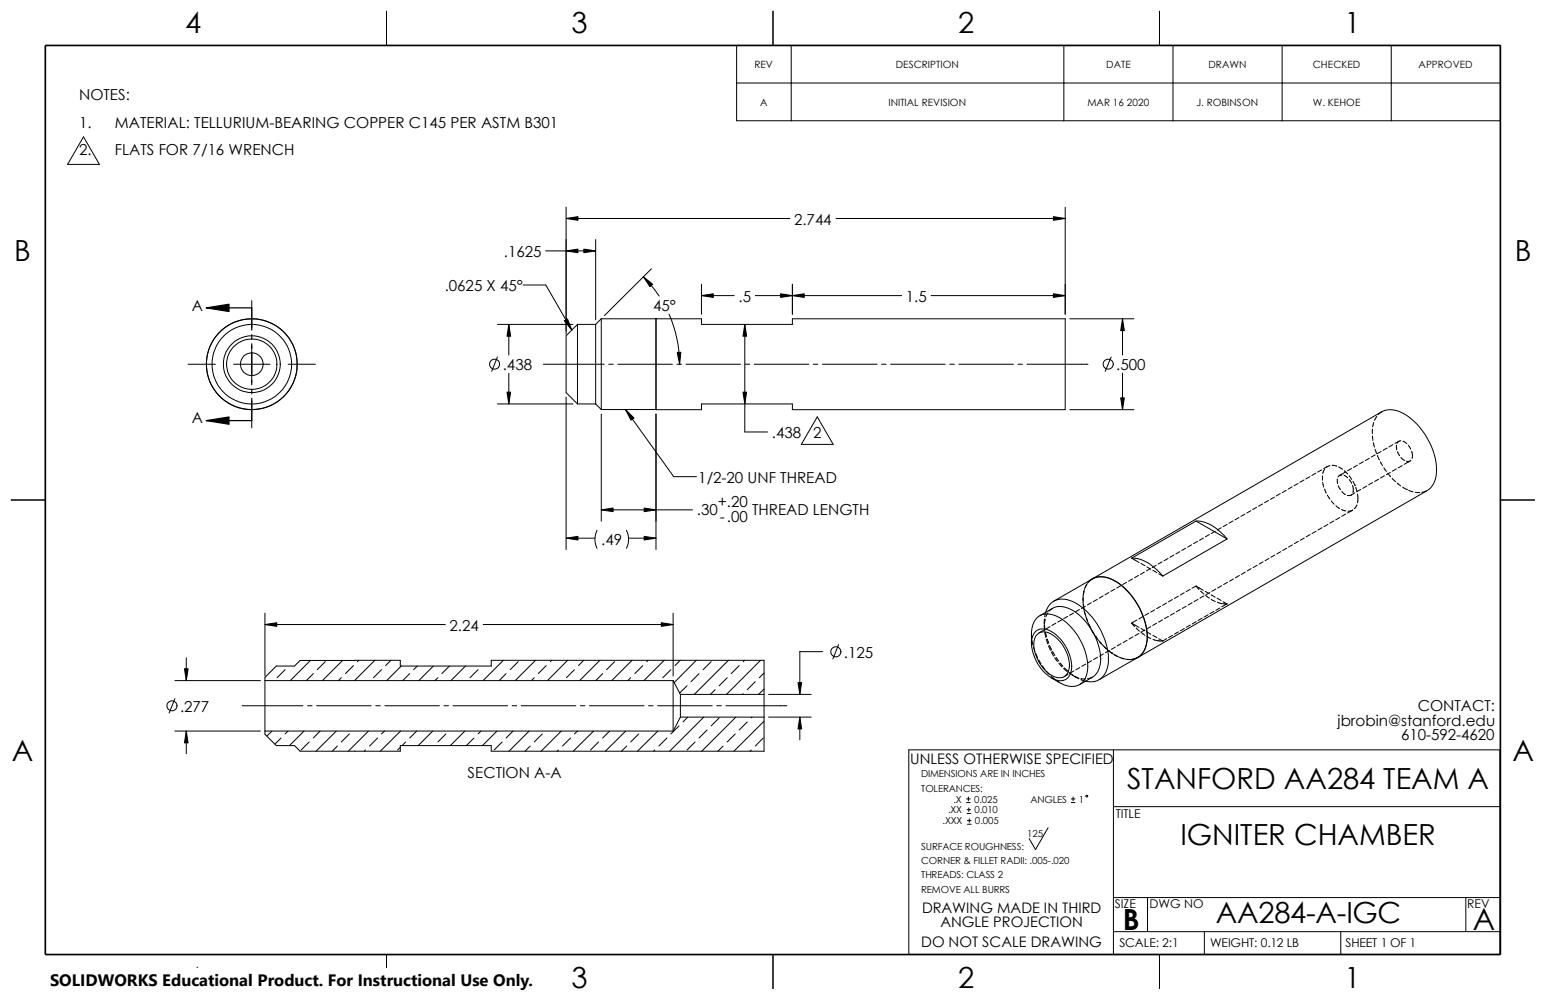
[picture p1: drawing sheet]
<svg xmlns="http://www.w3.org/2000/svg" width="432mm" height="279mm" viewBox="0 0 432 279" stroke-linecap="round" stroke-linejoin="round" font-family="sans-serif">
<g fill="none" stroke="#000" stroke-width=".28">
<path d="M107.9 3.1v9.6M205.7 12.7h213.4v21h-213.4zM215.9 3.1v9.6M221 12.7v21M297.1 12.7v21M323.8 3.1v9.6M327.6 12.7v21M358.1 12.7v21M388.6 12.7v21M23.3 38.2l4.5 7.7h-8.9zM205.7 23.2h213.4M158.1 57.9v35.5"/>
<path d="M297.5 57.9v29.9M146.1 79.6h6.3l7.3 12.6M152.4 70.1h14M158.1 61h62.5M166.4 66.9v22.5M179.7 77.3l1.8 1.9 2.6 3.5M181.9 75.1l-13.1 13.1M195.9 79.4v8.4M221.3 79.4v8.4M233.5 61h64M70.3 84v7.6M70.3 96.7v10.1"/>
<path d="M138.9 90.6h21.1M138.9 99.7l-1.6 4.1M142.1 90.6v8.6M161.3 90.6v22.3M161.3 90.6l-3.2 3.2v15.9l3.2 3.2M161.3 90.6h5.1M166.4 90.6v22.3M167.9 89.1h28v1.5h25.4v-1.5h76.2v25.4h-76.2v-1.6h-25.4v1.6l-28-.1M167.9 89.1v25.3M167.9 89.1l-1.5 1.5M183.2 89.1v12.7zM186.9 87.8a35.3 35.3 0 0 1 2.9 14"/>
<path d="M195.9 82.6h9.2M208 90.6v30.1h6.4M210.9 82.6h40.9M260.1 82.6h37.4M298.8 89.1h17.9M310.3 99.7l-1.6 4.1M313.5 89.1v10.1M52.5 101.8h7.7M65.2 101.8h10.2M70.3 111.9v7.6M80.5 101.8h7.6M138.9 112.9h21.1"/>
<path d="M142.1 104.3v8.6M151.8 101.8h16.9M158.1 111v42.5M161.3 112.9h5.1M166.4 112.9l1.5 1.5M167.9 115.7v29.9M170 101.8h1.3M172.6 101.8h15.2M174.7 114.4l13.5 18.8h6.3M183.2 101.8v12.7M183.2 114.4v.1M183.2 115.7v37.8"/>
<path d="M189.1 101.8h1.2M191.6 101.8h15.2M208.1 101.8h1.3M210.7 101.8h15.2M227.2 101.8h1.2M228.3 116.5l4.4 7.7h-8.9zM229.7 101.8h15.2M246.2 101.8h1.3M248.8 101.8h15.2M265.3 101.8h1.2M267.8 101.8h15.2M284.3 101.8h1.3"/>
<path d="M286.9 101.8h17M298.8 114.5h17.9M313.5 104.3v10.2M383.3 119.9v1.3M383.7 118l-.3 1.3M384.5 116.3l-.6 1.1M385.9 115.1a6.7 6.7 0 0 1 7 .9 19.8 19.8 0 0 1 8.3 16.1 5.9 5.9 0 0 1-2.6 5l-80.8 46.6M385.9 115.1l-1 .7M385.9 115.1l-80.8 46.6M3.1 139.7h9.6M354.3 139.8l-1.1 .7M355.9 138.9l-1.1 .6"/>
<path d="M357.6 137.9l-1.1 .7M359.2 137l-1.1 .6M360.9 136l-1.1 .7M362.5 135.1l-1.1 .6M364.2 134.1l-1.1 .6M365.8 133.2l-1.1 .6M367.5 132.2l-1.1 .6M369.1 131.3l-1.1 .6M369.4 132.9v1.3M369.4 134.8l.3 1.3M370 131.1l-.6 1.2M370 136.7l.4 1.1"/>
<path d="M370.7 138.3l.7 1.1M370.8 130.3l-.5 .3M370.8 130.3l-1.1 .6M371.4 130.1l-.6 .2M371.8 140l.8 .9M372.1 130l1.2 .2M373.5 133.9l.1 1.2M373.8 135.7l.6 1.1M373.9 130.5l1.1 .6M374.2 132.8l-.5 .5M374.8 132.7l-.6 .1M374.8 137.3l1 .9"/>
<path d="M375.4 132.8l1 .7M375.5 131.5l.9 .9M375.8 131.9l-1.6 .9M376.8 132.9l.7 1M376.9 134l.6 1M377.5 138.2l-.4 .2h-.8M377.5 130.9l-1.1 .6M377.8 135.6l.2 1.3-.1 .8M377.9 134.5l.5 1.1M378.4 135.6h.1M378.4 137.7l-1 .6M378.6 136.2l.4 1.2"/>
<path d="M379.1 138v2.5M379.1 130l-1.1 .6M380.1 136.7l-1.1 .7M380.8 129l-1.1 .6M381.7 135.8l-1.1 .6M382.4 128.1l-1.1 .6M383.3 121.8l.2 1.3M383.4 134.8l-1.1 .7M383.6 123.7l.3 1.2M384 125.5l.5 1.2M384.1 127.1l-1.1 .6M384.7 127.3l.5 1.2"/>
<path d="M385 133.9l-1.1 .6M385.5 129l.7 1.1M385.7 126.2l-1.1 .6M386.5 130.7l.7 1M386.7 132.9l-1.1 .7M387.4 125.2l-1.1 .6M387.6 132.2l.8 1M388.3 132l-1.1 .6M388.8 133.7l1 .8M389 124.2l-1.1 .7M390 131l-1.1 .7M390 124.4l.1 1.2"/>
<path d="M390.2 135l1 .8M390.3 126.2l.6 1.1M390.7 123.3l-1.1 .6M391.2 123.1l-.5 .2-.5 .5M391.3 127.8l1 .9M391.6 130.1l-1.1 .6M391.8 136.1l1.1 .6M391.8 123.3l1.1 .7M392.9 136.7h.1M393.4 124.4l.6 1.1M393.4 137l1.2 .4M393.8 128.8l-1.6 1"/>
<path d="M394 128.6l-.3 .3h-.8M394.3 126.1l.2 1.2-.1 .8M395.3 137.5l1.2 .1M398.4 137.2l-1.3 .3M419.1 139.7h9.5M158.1 150.4h8.1M166.8 148.2a5.6 5.6 0 0 0 0 5M167.9 142.5h25.5M175 148.2a5.6 5.6 0 0 1 0 5M175.6 150.4h7.6M316.1 155.9l2 1.2M318.7 157.4l1.1 .7"/>
<path d="M319.6 159.9l-1.1 .6M320.3 158.4l1.1 .6M321.3 158.9l-1.1 .6M322 159.3l1.1 .7M322.9 157.9l-1.1 .7M324.6 157l-1.1 .6M326.2 156l-1.1 .7M327.9 155.1l-1.1 .6M329.5 154.1l-1.1 .7M331.2 153.2l-1.1 .6M332.8 152.2l-1.1 .7M334.1 145.6l-18 10.4a10.9 10.9 0 0 1 7.9 4.1l.8 .9"/>
<path d="M334.1 145.6a10.9 10.9 0 0 1 7.9 4.1l.7 .9M334.1 145.6l8.6 5M334.5 151.3l-1.1 .6M336.1 150.3l-1.1 .7M337.8 149.4l-1.1 .6M339.4 148.4l-1.1 .7M341.1 147.4l-1.1 .7M342.7 146.5l-1.1 .7M342.7 150.6l-17.9 10.4M344.4 145.5l-1.1 .7M346 144.6l-1.1 .6M347.7 143.6l-1.1 .7"/>
<path d="M347.8 159.9l-1.1 .6M349.3 142.7l-1.1 .6M349.5 158.9l-1.1 .6M351 141.7l-1.1 .7M351.1 157.9l-1.1 .7M352.6 140.8l-1.1 .6M352.8 157l-1.1 .6M354.4 156l-1.1 .7M356.1 155.1l-1.1 .6M357.7 154.1l-1.1 .7M359.4 153.2l-1.1 .6M361 152.2l-1.1 .7"/>
<path d="M362.6 151.3l-1.1 .6M364.3 150.3l-1.1 .7M365.9 149.4l-1.1 .6M367.6 148.4l-1.1 .7M369.2 147.4l-1.1 .7M370.9 146.5l-1.1 .7M372.5 145.5l-1.1 .7M373.1 141.3l1 .8M374.2 144.6l-1.1 .6M374.7 142.4l1.2 .3M375.8 143.6l-1.1 .7M377.7 142.5l-1.2 .3"/>
<path d="M377.8 142.5l-1.4 .8M379 141.1l-.8 1.1M379 141.1h.1M74 171.3v17.6M74 174.5h50.4M135 174.5h53M188 171.3v17.6M288.1 177.1a4.9 4.9 0 0 1 3.9-5.6 10 10 0 0 1 7.9 4.6 16 16 0 0 1 3.8 11.7 4.4 4.4 0 0 1-6.6 3.5l-1.1-.6M288.1 177.1l.1 1.3M288.1 177.1v2.6M288.2 179l.3 1.3M289.3 176.4a4.1 4.1 0 0 1 5 .5 11.8 11.8 0 0 1 4.9 10.6 3.1 3.1 0 0 1-4.9 2.2 11.6 11.6 0 0 1-6.1-11.3l.5-1.2z"/>
<path d="M289.4 177.5a3.1 3.1 0 0 1 4.4-.2 10.5 10.5 0 0 1 4.7 9.8 2.86 2.86 0 0 1-4.7 1.7 10.7 10.7 0 0 1-5-9.7zM291.6 176l-1.4 .8M291.7 172.9v3.2M291.7 174.8l.1 1.3M291.8 172.3a5.1 5.1 0 0 1 7.9-4.2 19.3 19.3 0 0 1 9.9 16.9 5.3 5.3 0 0 1-4.6 5.5l-1.4-.1-1.6-.5M291.8 176.8l.3 1.3M291.9 173l-.2 1.2M292 176.7l.3 1.2M292.2 178.6l.4 1.3M292.5 178.5l.4 1.2M292.7 171.2l-.6 1.2M293.2 175.1l-1.1 .6"/>
<path d="M294 170a6.2 6.2 0 0 1 6.7 1.2 17.3 17.3 0 0 1 6.7 13.8 5.1 5.1 0 0 1-2.3 4.2l-3.6 2.1M294 170l-1 .7M294 170l-3.6 2M294.9 174.1l-1.1 .7M296.5 173.2l-1.1 .6M298.2 172.2l-1.1 .6M299.8 171.3l-1.1 .6M301.5 170.3l-1.1 .6M302.5 166.6v1.8M302.5 168.5l.1 .5M302.6 169l.1 .8M302.6 169l.2 1.2"/>
<path d="M302.7 165.2l-.2 1.3M302.8 170.4l.1 .5M302.9 164.7l-.3 1.2M302.9 170.9h.1M302.9 170.9l.2 .7M302.9 170.9l.3 1.2M303.1 169.4l-1.1 .6M303.3 172.2l.2 .8M303.4 163.4l-.5 1.1M303.4 172.7l.1 .3M303.5 173l.2 .4M303.5 173l.4 .9"/>
<path d="M303.7 163l-.6 1.1M303.8 162.9a5.1 5.1 0 0 1 6.7-1.1 19.5 19.5 0 0 1 10 16.1M303.9 174l.5 1M304.1 174.5l.3 .5M304.4 175l.3 .6M304.7 175.7l.7 1.1M304.8 168.4l-1.1 .6M305 176.1l.6 1.1M305.1 161.8a6.7 6.7 0 0 1 6.9 .9 20.1 20.1 0 0 1 8.4 15.2M305.1 161.8l-1 .7M305.1 161.8l-10.8 6.2M305.7 177.4l.8 1"/>
<path d="M306 177.8l.7 1M306.5 167.5l-1.1 .6M306.8 178.9l1.2 1.3M308.1 166.5l-1.1 .6M309.7 165.6l-1.1 .6M311.4 164.6l-1.1 .6M313 163.7l-1.1 .6M313.1 179.8l-1.1 .7M314.7 162.7l-1.1 .6M314.8 178.9l-1.1 .6M316.1 174.1l.8 .9M316.1 174.1l2 1.2"/>
<path d="M316.3 161.8l-1.1 .6M316.4 177.9l-1.1 .7M317.3 175.5l1 .9M317.5 173.2l-1.4 .9M318 160.8l-1.1 .6M318.1 177l-1.1 .6M318.7 175.6l1.1 .6M318.8 176.7l1 .8M319.2 172.3l-1.1 .6M319.7 176l-1.1 .7M320.3 177.8l1.1 .6M320.3 176.6l1.1 .6"/>
<path d="M320.4 177.9a6.7 6.7 0 0 1-2.6 5.8l-10.8 6.2M320.5 177.9a6.1 6.1 0 0 1-3.3 6.1M320.8 171.3l-1.1 .7M321.4 175.1l-1.1 .6M322 177.5l1.1 .6M322 178.6l1.3 .4M322.5 170.4l-1.1 .6M323 174.1l-1.1 .7M323.3 179h.1M323.5 179l1.3 .1M323.6 160.3l1.2 .7M323.6 178.5l1.2 .6"/>
<path d="M324.1 169.4l-1.1 .7M324.7 173.2l-1.1 .6M325.8 168.5l-1.1 .6M325.8 178.4l-1 .7M326.3 172.2l-1.1 .6M327.4 167.5l-1.1 .6M327.5 177.5l-1.1 .6M328 171.3l-1.1 .6M329.1 166.6l-1.1 .6M329.1 176.5l-1.1 .7M329.6 170.3l-1.1 .6M330.8 165.6l-1.2 .6"/>
<path d="M330.8 175.6l-1.1 .6M331.3 169.4l-1.1 .6M332.4 164.7l-1.1 .6M332.4 174.6l-1.1 .7M333 168.4l-1.1 .6M334.1 163.7l-1.1 .6M334.1 163.7l.8 1M334.1 163.7l2 1.2M334.1 173.7l-1.1 .6M334.6 167.5l-1.1 .6M335.3 165.1l1 .9M335.7 172.7l-1.1 .7"/>
<path d="M336.3 166.5l-1.1 .6M336.6 165.2l1.1 .7M336.8 166.4l1 .7M337.4 171.8l-1.1 .6M337.9 165.6l-1.1 .6M338.3 167.5l1.1 .6M338.3 166.2l1.1 .6M339 170.8l-1.1 .6M339.6 164.6l-1.1 .6M339.9 167.1l1.1 .7M340 168.3l1.2 .4M340.7 169.9l-1.1 .6"/>
<path d="M341.2 168.7h.1M341.2 163.7l-1.1 .6M341.5 168.7h1.2M341.6 168.1l1.1 .6M342.7 168.7l-1.5 .8M342.9 162.7l-1.1 .6M344.5 161.8l-1.1 .6M346.2 160.8l-1.1 .6M48.9 190.2h23.8M48.9 195.2l-1.7 4M52 183.8v6.4M67.6 197.2h17"/>
<path d="M74 190.2v14.1M74 190.2v-.9l3.2-3.2h5.1l1.5-1.6h28v1.6h25.4v-1.6h76.2v9.5M74 190.2h114M79.6 187.1l-2.2 2.3M85.9 197.2h1.3M86.7 184.5l-5.6 5.7M87.5 188.2l-1.9 2M88.4 197.2h15.3M90.8 184.9l-2.2 2.2M95.3 189.4l-.8 .8M95.7 184.5l-5.7 5.7M98.7 186l-2.2 2.2"/>
<path d="M100.2 184.5l-.4 .4M104.7 184.5l-5.7 5.7M104.9 197.2h1.3M106.6 187.1l-2.3 2.3M107.5 197.2h15.2M109.2 184.5l-1.5 1.5M112.1 186.1l-4.1 4.1M114.4 188.2l-1.9 2M116.5 186.1l-1 1M121 186.1l-4 4.1M122.3 189.4l-.8 .8M124 197.2h1.3"/>
<path d="M125.5 186.1l-2.1 2.1M126.5 197.2h15.3M130 186.1l-4.1 4.1M133.5 187.1l-2.2 2.3M140.6 184.5l-5.7 5.7M141.4 188.2l-2 2M143 197.2h1.3M144.7 184.9l-2.2 2.2M145.6 197.2h15.2M149.2 189.4l-.8 .8M149.6 184.5l-5.7 5.7M152.6 186l-2.3 2.2"/>
<path d="M154.1 184.5l-.4 .4M158.5 184.5l-5.6 5.7M160.4 187.1l-2.2 2.3M162.1 197.2h1.3M163 184.5l-1.4 1.5M164.6 197.2h15.3M167.6 184.5l-5.7 5.7M168.3 188.2l-1.9 2M171.7 184.9l-2.3 2.2M176.1 189.4l-.8 .8M176.5 184.5l-5.6 5.7M179.5 186l-2.2 2.2"/>
<path d="M181 184.5l-.4 .4M181.1 197.2h1.3M183.7 197.2h15.2M185.5 184.5l-5.7 5.7M187.4 187.1l-2.3 2.3M188 190.2v14.1M188 190.2l2 3.8M190 184.5l-1.5 1.5M190 194v6.4M190 194h23.4M191.9 191.6l-2.1 2M194.5 184.5l-6.2 6.2"/>
<path d="M195.2 188.2l-2.2 2.3M198.6 184.9l-2.2 2.2M199.7 192.7l-1.3 1.3M200.2 197.2h1.3M202.7 197.2h17.1M203.1 189.4l-2.2 2.2M203.5 184.5l-9.6 9.5M206.5 186l-2.3 2.2M207.6 193.8l-.2 .2M207.9 184.5l-.3 .4M210.9 190.5l-2.2 2.2M212.4 184.5l-9.5 9.5"/>
<path d="M213.4 194v6.4M213.4 188l-1.3 1.4M213.4 192.5l-1.5 1.5M214.7 194h11.9M229.7 182.1h-6.3v11.9M234.2 180.1l-1.6 4M288.7 180.8l.4 1.3M289.3 182.7l.5 1.1M290.1 184.4l.6 1.1M291.1 186l.7 1M292.2 187.5l.9 1M292.9 180.5l.5 1.1"/>
<path d="M293.1 180.3l.6 1.2M293.4 181.6h.1M293.5 188.9l1 .8M293.7 182.2l.6 1.1M293.7 189.4l2.3 1.3M294 182l.6 1.1M294.6 183.8l.8 1M294.9 190l1.1 .7M295 183.7l.7 1M295.7 185.3l.9 1M296.1 185.2l.8 1M297.1 186.7l.9 .9"/>
<path d="M297.3 186.6l.9 .9M298.3 188.4l-1.1 .7M298.5 188l1.1 .6M298.7 188l.1 .1M298.8 188.1l.9 .6M299.6 188.7l1.1 .6M299.9 187.5l-1.1 .6M300.1 188.9l1.2 .5M300.3 189.1l1.1 .6M301.6 186.5l-1.1 .7M301.9 189.6l1.3 .1M301.9 189.9h.1"/>
<path d="M302 189.9h.1M303.2 185.5l-1.1 .7M304.9 184.6l-1.1 .7M305 189.2l-1.2 .4M306.5 183.6l-1.1 .7M308.1 180.3l.8 .9M308.2 182.7l-1.1 .6M308.4 180.7l.5 .5M308.9 181.2h.1M308.9 181.2l.4 .4M309.5 181.7l1 .7M309.8 181.9l1.1 .8"/>
<path d="M309.8 181.7l-1.1 .7M310.5 182.4h.1M311 182.8l1 .6M311.4 183l.7 .4M311.4 183v.1M311.5 180.8l-1.1 .6M312 183.4h.1M312.1 183.4l.4 .2M312.7 183.6l1.2 .4M313.1 183.9l1.3 .2M314.5 184.2l.6 .1M315 184.2l.1 .1"/>
<path d="M317.1 184l-2 .3M317.6 183.7l-.5 .3M48.9 204.3h23.8M52 204.3v6.3M74 204.3h114M75.9 204.3l-1.4 1.4M78.5 206.2l-1.7 1.7M80.4 204.3l-.8 .8M84.9 204.3l-4 4M86.4 207.3l-2.3 2.2M89.4 204.3l-1.9 1.9M93.9 204.3l-5.6 5.6"/>
<path d="M94.2 208.4l-1.4 1.5M97.6 205.1l-2.3 2.2M102.1 209.5l-.4 .4M102.9 204.3l-5.6 5.6M105.5 206.2l-2.3 2.2M107.4 204.3l-.8 .8M111.8 208.8l-.8 .7M111.9 204.3l-5.7 5.6M113.3 207.3l-1 1M116.4 204.3l-2 1.9M120.9 204.3l-4.1 4M124.5 205.1l-2.2 2.2"/>
<path d="M129.8 204.3l-4 4M132.4 206.2l-2.1 2.1M134.3 204.3l-.8 .8M138.8 204.3l-4.1 4M140.3 207.3l-2.3 2.2M143.3 204.3l-1.9 1.9M147.8 204.3l-5.6 5.6M148.1 208.4l-1.5 1.5M151.5 205.1l-2.3 2.2M156 209.5l-.4 .4M156.8 204.3l-5.7 5.6M159.3 206.2l-2.2 2.2"/>
<path d="M161.3 204.3l-.9 .8M165.8 204.3l-5.7 5.6M167.2 207.3l-2.3 2.2M170.3 204.3l-2 1.9M174.8 204.3l-5.7 5.6M175 208.4l-1.4 1.5M178.4 205.1l-2.3 2.2M182.9 209.5l-.4 .4M183.7 204.3l-5.6 5.6M186.3 206.2l-2.3 2.2M189.7 202.8l-2.3 2.3M190 200.4h23.4"/>
<path d="M190 200.4l-2 3.9M192.1 200.4l-1.3 1.3M194.1 207.3l-2.2 2.2M196.6 200.4l-9.6 9.5M197.5 204l-2.3 2.2M200.9 200.6l-2.3 2.2M202 208.4l-1.5 1.5M205.4 205.1l-2.3 2.2M205.5 200.4l-9.5 9.5M208.7 201.7l-2.2 2.3M209.8 209.5l-.3 .4M210 200.4l-.2 .2"/>
<path d="M213.2 206.2l-2.3 2.2M213.4 201.5l-8.4 8.4M213.4 200.4v9.5h-76.2v-1.6h-25.4v1.6h-28l-1.5-1.6h-5.1l-3.2-3.2v-.8M214.7 200.4h11.9M223.4 200.4v6.3M253.8 209.5h165.1v57.2h-165.1zM311 209.5v57.2M270 224.2h1M270 223.2h1M270.1 227.3h1M270.1 226.2h1M270.2 230.3h1"/>
<path d="M270.2 229.3h1M270.5 222.7v1M270.6 225.7v1M270.7 228.8v1M292.7 231.3l-3.5 6.1-1.8-3.1M299.2 224.2h1M299.2 223.2h1M299.7 222.7v1M311 225.4h107.9M311 250.8h107.9M320.5 250.8v9.5M409.4 250.8v9.5"/>
<path d="M107.9 266.7v9.5M215.9 266.7v9.5M311 260.3h107.9M323.8 266.7v9.5M336.4 260.3v6.4M374.5 260.3v6.4"/>
<circle cx="70.3" cy="101.7" r="12.7"/>
<circle cx="70.3" cy="101.8" r="7"/>
<circle cx="70.3" cy="101.8" r="3.2"/>
<circle cx="70.3" cy="101.7" r="11.1"/>
<circle cx="70.3" cy="101.7" r="7.9"/>
<circle cx="138.1" cy="101.7" r="1.4"/>
<circle cx="309.5" cy="101.7" r="1.4"/>
<circle cx="48" cy="197.2" r="1.4"/>
<circle cx="233.5" cy="182.1" r="1.41"/>
<circle cx="303.5" cy="222.4" r=".25"/>
</g>
<path d="M12.7 12.7h406.4v254h-406.4z" fill="none" stroke="#000" stroke-width=".47"/>
<path d="M57.6 86l6.4-1v2zM57.6 117.5l6.4-1v2z" fill="#000" stroke="#000" stroke-width=".34"/>
<path d="M57.6 86h12.7v6.2M70.3 93.5v1.3M70.3 96.1v1.2M70.3 98.6v6.3M70.3 111.3v6.2h-12.7M70.3 106.2v1.3M70.3 108.8v1.2" fill="none" stroke="#000" stroke-width=".34"/>
<g fill="#000" stroke="#000" stroke-width=".28">
<path d="M158.1 70.1l3.3-.5v1zM158.1 61l3.3-.5v1.1zM163.1 69.6l3.3 .5-3.3 .5zM179.7 77.3l2.6 2.1-.8 .7zM294.2 60.5l3.3 .5-3.3 .6zM142.1 90.6l.5 3.3h-1zM157.6 89.6l.9-.5 1.2 3.1zM195.9 82.6l3.3-.5v1zM208 90.6l.5 3.3h-1zM218 82.1l3.3 .5-3.3 .5zM221.3 82.6l3.3-.5v1zM294.2 82.1l3.3 .5-3.3 .5z"/>
<path d="M313.5 89.1l.5 3.3h-1zM141.6 109.6h1l-.5 3.3zM174.7 114.4l2.4 2.4-.9 .6zM189.1 98.5l1.1-.1-.4 3.4zM207.5 109.6h1l-.5 3.3zM313 111.2h1l-.5 3.3zM158.1 150.4l3.3-.5v1zM167.9 142.5l3.3-.6v1.1zM179.9 141.9l3.3 .6-3.3 .5zM179.9 149.9l3.3 .5-3.3 .5zM74 174.5l3.3-.5v1zM184.7 174l3.3 .5-3.3 .5z"/>
<path d="M51.5 186.9h1l-.5 3.3zM222.9 190.7h1l-.5 3.3zM52 204.3l.5 3.3h-1zM223.4 200.4l.5 3.3h-1z"/>
</g>
<path d="M14 270.6h135.1v8.8h-135.1z" fill="#fff"/>
<text font-size="8.5" x="411.4" y="259.8">A</text>
<g font-size="8.1">
<text x="51.7" y="9.3">4</text>
<text x="159.6" y="9.3">3</text>
<text x="267.6" y="9.3">2</text>
<text x="375.5" y="9.3">1</text>
<text x="4" y="72.8">B</text>
<text x="423.1" y="72.8">B</text>
<text x="3.3" y="212.5">A</text>
<text x="422.4" y="212.5">A</text>
<text x="314.8" y="220.3">STANFORD AA284 TEAM A</text>
<text x="329.7" y="236.1">IGNITER CHAMBER</text>
<text x="339.6" y="257.8">AA284-A-IGC</text>
<text x="313.6" y="260">B</text>
<text x="51.7" y="276">4</text>
<text x="159.6" y="276">3</text>
<text x="267.6" y="276">2</text>
<text x="375.5" y="276">1</text>
</g>
<text font-size="4.6" x="14" y="275.6">SOLIDWORKS Educational Product. For Instructional Use Only.</text>
<g font-size="4.2">
<text x="22.1" y="28">NOTES:</text>
<text x="22.1" y="35.7">1.</text>
<text x="32.1" y="35.7">MATERIAL: TELLURIUM-BEARING COPPER C145 PER ASTM B301</text>
<text x="22.1" y="43.4">2.</text>
<text x="32.1" y="43.4">FLATS FOR 7/16 WRENCH</text>
<text x="221.8" y="62.7">2.744</text>
<text x="140.7" y="71.8">.1625</text>
<text x="124.2" y="81.3">.0625 X 45°</text>
<text x="53.6" y="86.8">A</text>
<text x="182.4" y="86.9">45°</text>
<text x="206.2" y="84.3">.5</text>
<text x="253" y="84.3">1.5</text>
<text x="140.4" y="103.4">.438</text>
<text x="311.8" y="103.4">.500</text>
<text x="53.6" y="118.3">A</text>
<text x="215.5" y="122.4">.438</text>
<text x="227.1" y="122.3">2</text>
<text x="195" y="134.9">1/2-20 UNF THREAD</text>
<text x="194.6" y="143.9">.30</text>
<text x="200.4" y="141.6">+.20</text>
<text x="210" y="143.9">THREAD LENGTH</text>
<text x="201" y="145.7">-.00</text>
<text x="167.9" y="152.4">.49</text>
<text x="125.5" y="176.2">2.24</text>
<text x="235.7" y="183.7">.125</text>
<text x="50.3" y="198.8">.277</text>
<text x="373.6" y="202.7">jbrobin@stanford.edu</text>
<text x="396" y="198.5">CONTACT:</text>
<text x="391.3" y="206.9">610-592-4620</text>
<text x="130.6" y="217.4">SECTION A-A</text>
</g>
<g font-size="4.1">
<text x="254.2" y="213.4">UNLESS OTHERWISE SPECIFIED</text>
<text x="257.5" y="255">DRAWING MADE IN THIRD</text>
<text x="262.6" y="259">ANGLE PROJECTION</text>
<text x="257.3" y="264.7">DO NOT SCALE DRAWING</text>
</g>
<g font-size="3.4">
<text x="311.6" y="228.6">TITLE</text>
<text x="311.4" y="253.8">SIZE</text>
<text x="321" y="253.8">DWG NO</text>
<text x="409.8" y="253.8">REV</text>
<text x="312.6" y="264.6">SCALE: 2:1</text>
<text x="338" y="264.6">WEIGHT: 0.12 LB</text>
<text x="375.8" y="264.6">SHEET 1 OF 1</text>
</g>
<g font-size="2.8">
<text x="210.7" y="19">REV</text>
<text x="250.2" y="19">DESCRIPTION</text>
<text x="308.9" y="19">DATE</text>
<text x="337.5" y="19">DRAWN</text>
<text x="366.7" y="19">CHECKED</text>
<text x="396.2" y="19">APPROVED</text>
<text x="212.3" y="29.5">A</text>
<text x="248.1" y="29.5">INITIAL REVISION</text>
<text x="303.7" y="29.5">MAR 16 2020</text>
<text x="334.2" y="29.5">J. ROBINSON</text>
<text x="366.7" y="29.5">W. KEHOE</text>
</g>
<g font-size="2.7">
<text x="257.3" y="217.2">DIMENSIONS ARE IN INCHES</text>
<text x="257.3" y="221.2">TOLERANCES:</text>
<text x="264.8" y="227.3">.XX</text>
<text x="266.3" y="224.3">.X</text>
<text x="272.1" y="224.3">0.025</text>
<text x="272.2" y="227.3">0.010</text>
<text x="287.8" y="224.3">ANGLES</text>
<text x="301.3" y="224.3">1</text>
<text x="263.3" y="230.3">.XXX</text>
<text x="272.3" y="230.3">0.005</text>
<text x="286.9" y="233.8">125</text>
<text x="257.3" y="237.4">SURFACE ROUGHNESS:</text>
<text x="257.3" y="241.4">CORNER &amp; FILLET RADII: .005-.020</text>
<text x="257.3" y="245.4">THREADS: CLASS 2</text>
<text x="257.3" y="249.5">REMOVE ALL BURRS</text>
</g>
</svg>
